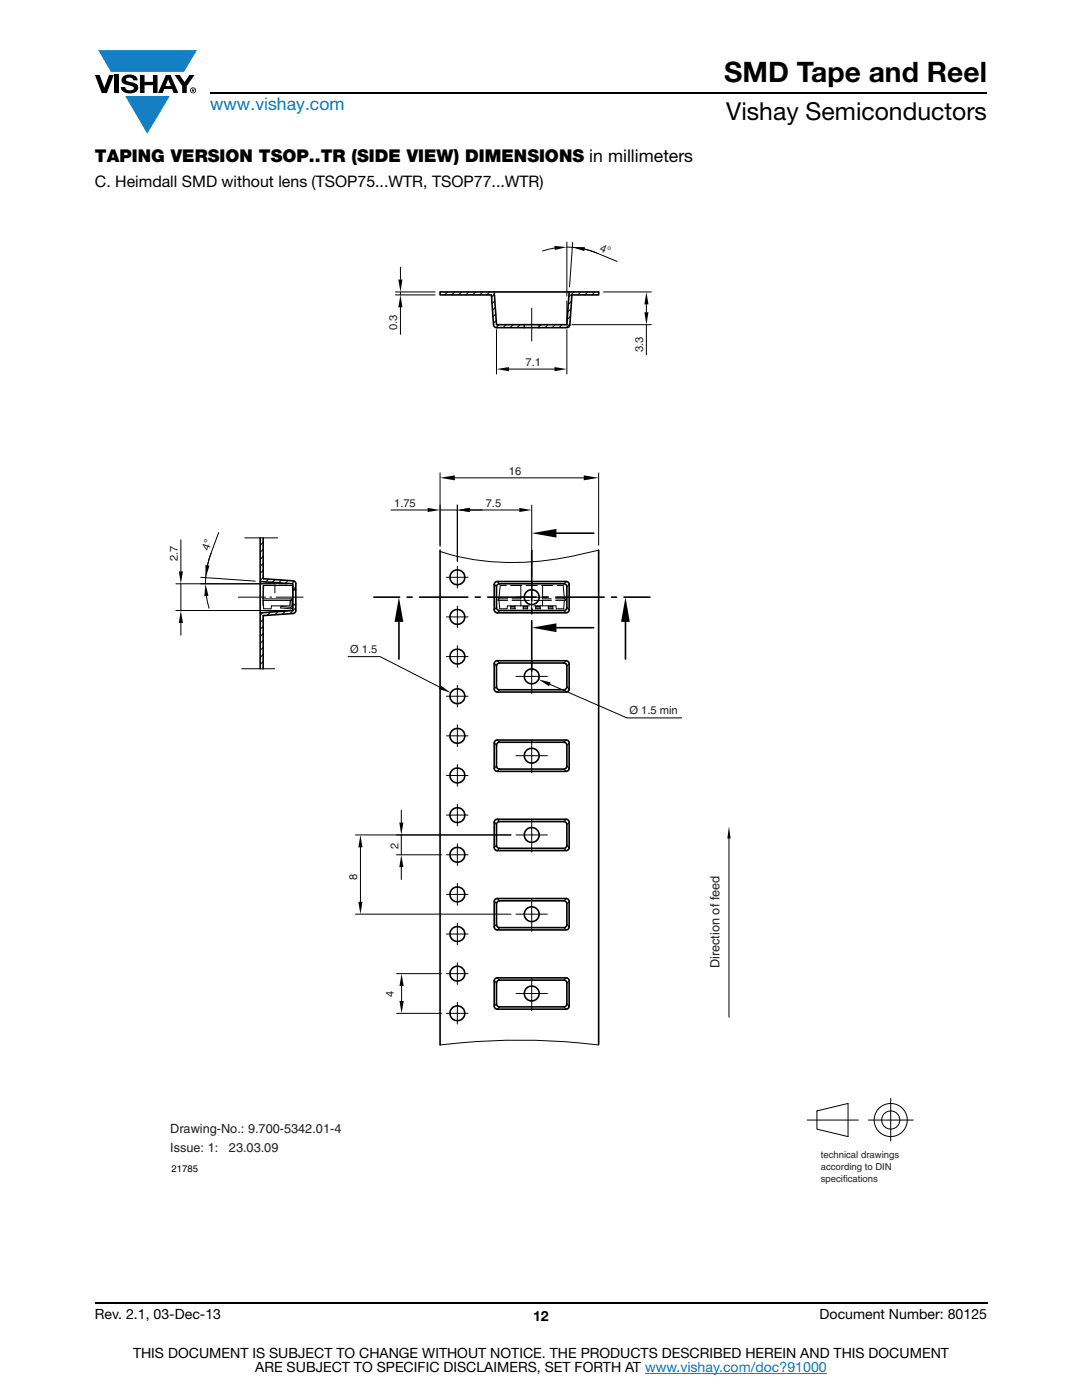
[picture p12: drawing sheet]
<svg xmlns="http://www.w3.org/2000/svg" width="216mm" height="279mm" viewBox="0 0 216 279" stroke-linecap="round" stroke-linejoin="round" font-family="sans-serif">
<g fill="#147fc3">
<path d="M19.6 10h19.7l-2.6 4.3h-1.1h-13.5z"/>
<path d="M25 19.2h8.9l-4.5 7.5z"/>
</g>
<g fill="#000">
<path d="M18.9 15h1l.9 2.5 1-2.5h.9l-1.4 3.6h-1zM22.9 15h.9v3.6h-.9zM24.6 15.3a2.1 2.1 0 0 1 2.8 .3l.1 .4h-.9a.79 .79 0 0 0-.7-.5 .79 .79 0 0 0-.8 .4l.3 .3 1 .2a1.08 1.08 0 0 1 1.2 1 1.08 1.08 0 0 1-1.1 1.2 1.73 1.73 0 0 1-2.4-1.2h.9a.96 .96 0 0 0 .8 .6 .96 .96 0 0 0 .9-.4 1.31 1.31 0 0 0-1.2-.6 1.03 1.03 0 0 1-1.1-.6 1.03 1.03 0 0 1 .2-1.1zM27.9 15h.9v1.3h1.7v-1.3h.9v3.6h-.9v-1.6h-1.7v1.6h-.9zM34.8 15h1.1l.9 1.4 1-1.4h1l-1.5 2.2v1.4h-.9v-1.4z"/>
<path d="M33.6 15.9l.5 1.3h-1.1zM33.1 15l-1.6 3.6h1l.3-.8h1.5l.3 .8h1l-1.6-3.6z"/>
<path d="M38.4 17.8h.2v.2h-.2zM38.3 17.7v.7h.1v-.3l.4 .3-.2-.3 .2-.2-.1-.2z"/>
<path d="M38.1 18a.46 .46 0 0 1 .9 0 .46 .46 0 0 1-.9 0zM37.9 18a.6 .6 0 0 0 1.2 0 .6 .6 0 0 0-1.2 0z"/>
</g>
<path d="M42 18.6h155M18.9 260h178.1" fill="none" stroke="#000" stroke-width=".36"/>
<path d="M128.7 274h36.3" fill="none" stroke="#007ec4" stroke-width=".2"/>
<path d="M33.6 48.3h148.7v188.1h-148.7z" fill="#fff"/>
<g fill="none" stroke="#000" stroke-width=".32">
<path d="M87.8 58.3h31.7v.6h-5.4l-.4 5.9-.1 .4-.3 .2h-14.2l-.5-.2-.1-.4-.4-5.9h-10.3zM98.6 58.3l.5 6.5h14l.5-6.5M104.6 64.8v.6M107.6 64.8v.6M51.9 116.1l6.5 .4v5.3l-6.5 .5M51.9 107.3v26.2M52.5 107.3v8.2l6.3 .5 .2 .5v5.3l-.1 .4-.4 .2-6 .5v10.6M58.4 117.7h.6M74.6 119.2h5.2M81.2 119.2h1M83.7 119.2h9.7M87.8 109.8v98.7"/>
<path d="M94.8 119.2h1M97.3 119.2h9.7M98.7 116.3l.5-.2h14l.3 .2 .1 .3-.1 5.3-.2 .3-.3 .1h-14l-.3-.2-.1-.4v-5.1zM99.2 116.7l.5-.2h13l.3 .2 .1 .4v4.3l-.2 .3-.4 .1h-13l-.3-.2-.1-.3v-4.2zM106.1 109.9v10M108.4 119.2h1M110.9 119.2h9.6M111 106.4h7.5M119.5 109.8v98.6M122 119.2h1M124.5 119.2h5.2M58.4 120.7h.6"/>
<path d="M79.6 124.1v7.4M98.7 132.1l.5-.2h14l.3 .2 .1 .4-.1 5.2-.2 .3-.3 .1h-14l-.3-.2-.1-.4v-5zM99.2 132.6l.5-.3 13 .1 .3 .2 .1 .3v4.4l-.2 .2-.4 .2-13-.1-.3-.2-.1-.3v-4.2zM106.1 121.4v1M106.1 123.9v10M111 125.3h7.5M124.8 124.1v7.4M98.7 147.9l.5-.2h14l.3 .2 .1 .4-.1 5.2-.2 .3-.3 .1h-14l-.3-.2-.1-.3v-5.1zM99.7 148.1l-.5 .3-.1 .3v4.2l.1 .3 .3 .2 13 .1 .4-.1 .2-.5v-4.3l-.2-.4-.4-.1M99.7 148.1h12.8M98.7 163.8l.5-.3h14l.3 .3 .1 .3-.1 5.3-.2 .2-.3 .2-14-.1-.3-.2-.1-.3v-5.1zM98.7 179.6l.5-.3 14 .1 .3 .2 .1 .3-.1 5.3-.2 .3-.3 .1-14-.1-.3-.2-.1-.3v-5.1z"/>
<path d="M99.2 164.2l.5-.2h13l.3 .2 .1 .4v4.3l-.2 .3-.4 .1h-13l-.3-.2-.1-.4v-4.1zM98.7 195.4l.5-.2h14l.3 .2 .1 .3-.1 5.3-.2 .3-.3 .1h-14l-.3-.2-.1-.4v-5.1zM99.2 180l.5-.2h13l.3 .2 .1 .4v4.3l-.2 .3-.4 .1h-13l-.3-.2-.1-.4v-4.1zM99.3 195.7l.4-.1h13l.3 .3 .1 .3v4.3l-.2 .3-.4 .1h-13l-.3-.2-.1-.3v-4.2z"/>
<circle cx="91.3" cy="115.2" r="1.48"/>
<circle cx="106.1" cy="119.2" r="1.48"/>
<circle cx="91.3" cy="123.1" r="1.48"/>
<circle cx="91.3" cy="138.9" r="1.48"/>
<circle cx="91.3" cy="131" r="1.48"/>
<circle cx="106.1" cy="135" r="1.49"/>
<circle cx="91.3" cy="154.8" r="1.48"/>
<circle cx="91.3" cy="146.9" r="1.48"/>
<circle cx="106.1" cy="150.8" r="1.48"/>
<circle cx="91.3" cy="178.5" r="1.48"/>
<circle cx="91.3" cy="170.6" r="1.48"/>
<circle cx="91.3" cy="162.7" r="1.48"/>
<circle cx="106.1" cy="166.6" r="1.49"/>
<circle cx="91.3" cy="186.4" r="1.48"/>
<circle cx="91.3" cy="194.3" r="1.48"/>
<circle cx="106.1" cy="198.3" r="1.48"/>
<circle cx="106.1" cy="182.5" r="1.48"/>
<circle cx="91.3" cy="202.2" r="1.48"/>
</g>
<g fill="none" stroke="#000" stroke-width=".2">
<path d="M78.9 58.3h7.9M78.9 58.9h7.9M79.9 53.3v2.5M79.9 58.3v.6M87.9 58.3l-.1 .1M89.3 58.3l-.6 .6M90.7 58.3l-.6 .6M92.1 58.3l-.6 .6M93.5 58.3l-.6 .6M94.9 58.3l-.6 .6M96.3 58.3l-.6 .6M97.7 58.3l-.6 .6"/>
<path d="M98.6 58.7l-.5 .6M110.7 49.5l-2.4 .6M113.1 48.3v10.8M113.1 49.3l3.1 .3a29.6 29.6 0 0 1 6.9 2.6M114.3 48.4l-.7 8.9M114.5 58.3l-1 1M115.9 58.3l-.6 .6M116.6 49.7l2.4 .8M117.3 58.3l-.6 .6M118.7 58.3l-.6 .6M120.4 58.3h9.6M79.9 61.3v5.4"/>
<path d="M98.7 60l-.5 .6M98.8 61.3l-.5 .6M98.9 62.6l-.5 .6M99 64l-.5 .5M99.1 65.8v8.8M99.6 64.8l-.6 .6M101 64.8l-.6 .6M101.5 73.7h9.2M102.4 64.8l-.6 .6M103.8 64.8l-.6 .6M104.6 65.3v.1M106.1 61.5v6.6"/>
<path d="M108 64.8l-.4 .4M109.4 64.8l-.6 .6M110.8 64.8l-.6 .6M112.2 64.8l-.6 .6M113.1 65.8v8.8M113.1 60.1v4.7M113.7 64.6l-.7 .8M113.8 63.1l-.6 .7M113.9 61.6l-.6 .7M114 60.1l-.6 .7M114.1 64.8h15.9M129 60.7v1.6"/>
<path d="M129 64.8v6M87.8 94.4v14.7M90.8 95.4h25.7M119.5 94.4v14.4M35.1 116.5h22.3M36.1 107.7v6.3M36.1 116.5v5.3M40.1 115.2l10.8 .8M41.2 119l.5 2.4M42.1 110.5l-.7 2.3M43.6 106.3a28.6 28.6 0 0 0-2.6 9v1.2M47.6 119.2h5.4"/>
<path d="M48.8 107.3h6.6M52 107.3l-.1 .1M52.5 119.5h5.6v.3h-5.6M52.5 119.5v.3M52.5 119.8l.1 1.1M52.5 108.2l-.6 .6M52.5 109.6l-.6 .6M52.5 111l-.6 .6M52.5 112.4l-.6 .6M52.5 113.8l-.6 .6M52.5 115.2l-.6 .6M52.6 116.9l-.1 2.6"/>
<path d="M53.6 115.6l-.6 .5M53.8 119.2h.4M54.9 116.2v2.1M54.9 115.6l-.6 .6M55.1 119.2h5.4M56.2 115.7l-.6 .6M57.5 115.8l-.6 .6M58.1 119.6l.2 .3 .1 1.2-.1 .3-.3 .1-2-.2v-.3l2.1 .2-.1-1.4-.2 1.1h-3.6l-.1 .6h-1.5l-.1-1.7M58.1 119.5h.3v-2.6h-5.9v2.6M58.7 116l-.5 .5M59 117.1l-.5 .6M78 101.8h7.3"/>
<path d="M87.8 101.8h3.5M91.3 100.8v11.2M91.3 113v4.4M93.4 115.2h-4.3M93.7 101.8h9.9M98.6 116.5l.5 .6M99.2 116.1l.5 .4M99.6 119.5h1.7M99.6 119.8l.1 1.7h1.5v-.6h2.7M99.6 119.8h1.7M99.6 119.5h-.2v.3h.2M101 116.8h-1.2l-.2 2.7"/>
<path d="M101.9 116.8h2.2M102.2 119.8h3.5M103 119.2h3.1v3.4M103.9 116.8v2.7h-1.7M103.9 119.8v1.1M105 116.8h2.2M106.1 116v3.2h3.1M106.1 100.8v14.2M106.5 119.8h1.8v1.1M108.1 116.8h2.2M108.3 119.8h1.7M108.3 116.8v2.7h1.7"/>
<path d="M110.9 119.5h1.9v.3h-.2M110.9 119.8h1.7M111.2 116.8h1.2l.2 2.7M112.6 119.8l-.1 1.7h-1.5l-.1-.6h-4.4M113 116.1l-.5 .4M113.6 116.6l-.5 .5M119.5 109.8a62.4 62.4 0 0 1-21.6 2.3l-3.2-.4a39.5 39.5 0 0 1-6.9-1.7M35.1 121.8h22.3M36.1 124.3v2.5M48.2 133.5h6.6M52.5 122.3l-.6 .5M52.5 133.4v.1"/>
<path d="M52.5 123.6l-.6 .6M52.5 125l-.6 .6M52.5 126.4l-.6 .6M52.5 127.8l-.6 .6M52.5 129.2l-.6 .6M52.5 130.6l-.6 .6M52.5 132l-.6 .6M54 122.1l-.7 .7M55.5 122l-.6 .7M57 121.9l-.7 .7M59 121.3l-1.2 1.2M69.5 131h6.3l12 6.1"/>
<path d="M89.1 123.1h4.3M91.3 120.9v4.4M91.3 128.9v4.3M91.3 136.8v4.3M93.4 138.9h-4.3M93.4 131h-4.3M98.6 132.3l.5 .6M99.1 137.1l-.5 .4M99.1 121.3l-.5 .4M99.2 131.9l.5 .4M99.7 137.7l-.5 .4M99.7 121.8l-.5 .5"/>
<path d="M101.9 121h.9v.3M101.9 120.9v.6h.9v-.2h-.9M102.8 120.9v.1M103 135h3.1v3.4M103.9 120.9h1.8M104.4 121.3h.9v.2M104.4 120.9v.6h.9M104.4 121h.9M105.3 120.9v.4M106.1 131.9v3.1h3.1M106.9 121.3h.9v.2h-.9zM106.9 120.9v.1"/>
<path d="M107.8 121v.3M107.8 120.9v.1h-.9v.3M109.4 121h.9v.3M109.4 121.3h.9v.2M109.4 120.9v.6h.9M109.7 136.6l15.4 6.7h10.9M110.3 120.9v.1M112.5 137.7l.5 .4M112.5 121.8l.5 .5M113 131.9l-.5 .4M113.1 137.1l.5 .4M113.1 121.3l.5 .4"/>
<path d="M113.6 132.5l-.5 .4M89.1 154.8h4.3M89.1 146.9h4.3M91.3 144.7v4.3M91.3 152.6v4.3M98.6 148.1l.5 .6M99.1 152.9l-.5 .5M99.2 147.7l.5 .4M99.7 153.5l-.5 .4M103 150.8h3.1v3.4M106.1 147.7v3.1h3.1M112.5 153.5l.5 .4"/>
<path d="M113 147.7l-.5 .4M113.1 152.9l.5 .5M113.6 148.3l-.5 .4M70.9 166.6h31.1M71.9 169.1v10.9M79.1 170.6h9M80.1 161.7v2.5M80.1 166.6v4M80.1 173.1v2.4M89.1 178.5h4.3M91.3 160.5v4.3M91.3 168.4v4.3"/>
<path d="M91.3 176.3v4.4M93.4 170.6h-4.3M93.4 162.7h-4.3M98.6 164l.5 .6M98.6 179.8l.5 .6M99.1 168.7l-.5 .5M99.2 163.5l.5 .5M99.2 179.3l.5 .5M99.7 169.3l-.5 .5M103 166.6h3.1v3.5M106.1 163.5v3.1h3.1M106.1 179.3v3.1h3.1"/>
<path d="M112.5 169.3l.5 .5M113 163.5l-.5 .5M113 179.3l-.5 .5M113.1 168.7l.5 .5M113.6 164.1l-.5 .5M113.6 179.9l-.5 .5M145.5 167.4v35.6M70.9 182.4h31.1M79.1 194.3h9M80.1 196.8v3M89.1 194.3h4.3M91.3 184.2v4.4"/>
<path d="M91.3 192.1v4.4M93.4 186.4h-4.3M98.6 195.6l.5 .6M99.1 184.5l-.5 .5M99.2 195.2l.5 .4M99.7 185.1l-.5 .5M103 182.4h3.1v3.5M103 198.3h3.1v3.4M106.1 195.1v3.2h3.1M112.5 185.1l.5 .5M113 195.2l-.5 .4M113.1 184.5l.5 .5"/>
<path d="M113.6 195.7l-.5 .5M79.1 202.2h9M87.8 208.5a131.4 131.4 0 0 1 31.7 0M91.3 200v4.4M93.4 202.2h-4.3M99.1 200.4l-.5 .4M99.7 200.9l-.5 .5M112.5 200.9l.5 .5M113.1 200.4l.5 .4M177.7 219.2v8.5M161.1 223.5h10.2M163 221.7l6.2-1.5v6.6l-6.2-1.5z"/>
<path d="M173.3 223.5h8.9"/>
<circle cx="177.7" cy="223.5" r="1.81"/>
<circle cx="177.7" cy="223.5" r="3.3"/>
</g>
<g fill="#000">
<path d="M79.5 55.8h.8l-.4 2.5zM110.6 49.1l2.5 .2-2.4 .6zM114.2 49.4l2.5-.1-.1 .8zM79.9 58.9l.4 2.4h-.8zM99.1 73.7l2.4-.4v.8zM110.7 73.3l2.4 .4-2.4 .4zM129 58.3l.4 2.4h-.8zM128.6 62.3h.8l-.4 2.5zM87.8 95.4l3-.5v1zM116.5 94.9l3 .5-3 .5zM35.7 114h.8l-.4 2.5zM41 116.5l.6 2.4-.8 .1z"/>
<path d="M41 112.8l.8 .1-.8 2.4zM79.6 119.2l.9 4.9h-1.8zM85.3 101.4l2.5 .4-2.5 .4zM91.3 101.8l2.4-.4v.8zM103.6 101.4l2.5 .4-2.5 .4zM106.1 106.4l4.9-.8v1.7zM124.8 119.2l.9 4.9h-1.8zM36.1 121.8l.4 2.5h-.8zM87.9 136.8l2 1.5-2.3-.8zM106.1 125.3l4.9-.9v1.7zM107.5 135.6l2.4 .6-.4 .7zM71.5 180h.8l-.4 2.4z"/>
<path d="M71.9 166.6l.4 2.5h-.8zM80.1 170.6l.4 2.5h-.8zM79.7 164.2h.8l-.4 2.4zM145.5 164.9l.3 2.5h-.7zM80.1 194.3l.5 2.5h-.9zM79.7 199.8h.9l-.5 2.4z"/>
</g>
<text font-size="5.6" x="144.5" y="16.4">SMD Tape and Reel</text>
<text font-size="4.9" x="144.9" y="24">Vishay Semiconductors</text>
<text font-size="3.5" fill="#007ec4" x="42" y="21.9">www.vishay.com</text>
<text font-size="3.5" x="18.9" y="32.3">TAPING VERSION TSOP..TR (SIDE VIEW) DIMENSIONS in millimeters</text>
<text font-size="3.2" x="18.9" y="37.4">C. Heimdall SMD without lens (TSOP75...WTR, TSOP77...WTR)</text>
<g font-size="2.8">
<text x="18.9" y="263.3">Rev. 2.1, 03-Dec-13</text>
<text x="106.4" y="263.6">12</text>
<text x="163.6" y="263.3">Document Number: 80125</text>
<text x="26.5" y="271">THIS DOCUMENT IS SUBJECT TO CHANGE WITHOUT NOTICE. THE PRODUCTS DESCRIBED HEREIN AND THIS DOCUMENT</text>
<text x="50.9" y="273.8">ARE SUBJECT TO SPECIFIC DISCLAIMERS, SET FORTH AT www.vishay.com/doc?91000</text>
</g>
<g font-size="2.5" fill="#231f20">
<text x="143.6" y="193.2" transform="rotate(-90 143.6 193.2)">Direction of feed</text>
<text x="34" y="226.1">Drawing-No.: 9.700-5342.01-4</text>
<text x="34" y="230">Issue: 1:</text>
<text x="45.7" y="230">23.03.09</text>
</g>
<g font-size="2.2" fill="#231f20">
<text x="119.5" y="50.1" transform="rotate(22 119.5 50.1)">4°</text>
<text x="79.3" y="65.9" transform="rotate(-90 79.3 65.9)">0.3</text>
<text x="128.4" y="70.3" transform="rotate(-90 128.4 70.3)">3.3</text>
<text x="104.9" y="73.1">7.1</text>
<text x="101.6" y="94.7">16</text>
<text x="78.6" y="101.1">1.75</text>
<text x="96.9" y="101.1">7.5</text>
<text x="35.5" y="112" transform="rotate(-90 35.5 112)">2.7</text>
<text x="41.7" y="109.9" transform="rotate(-70 41.7 109.9)">4°</text>
<text x="69.9" y="130.3">Ø 1.5</text>
<text x="125.6" y="142.6">Ø 1.5 min</text>
<text x="79.5" y="169.4" transform="rotate(-90 79.5 169.4)">2</text>
<text x="71.3" y="175.7" transform="rotate(-90 71.3 175.7)">8</text>
<text x="78.6" y="199" transform="rotate(-90 78.6 199)">4</text>
</g>
<text font-size="1.9" x="34.2" y="233.9">21785</text>
<g font-size="1.9" fill="#231f20">
<text x="163.8" y="233.5">according to DIN</text>
<text x="163.8" y="231">technical drawings</text>
<text x="163.8" y="236">specifications</text>
</g>
</svg>
